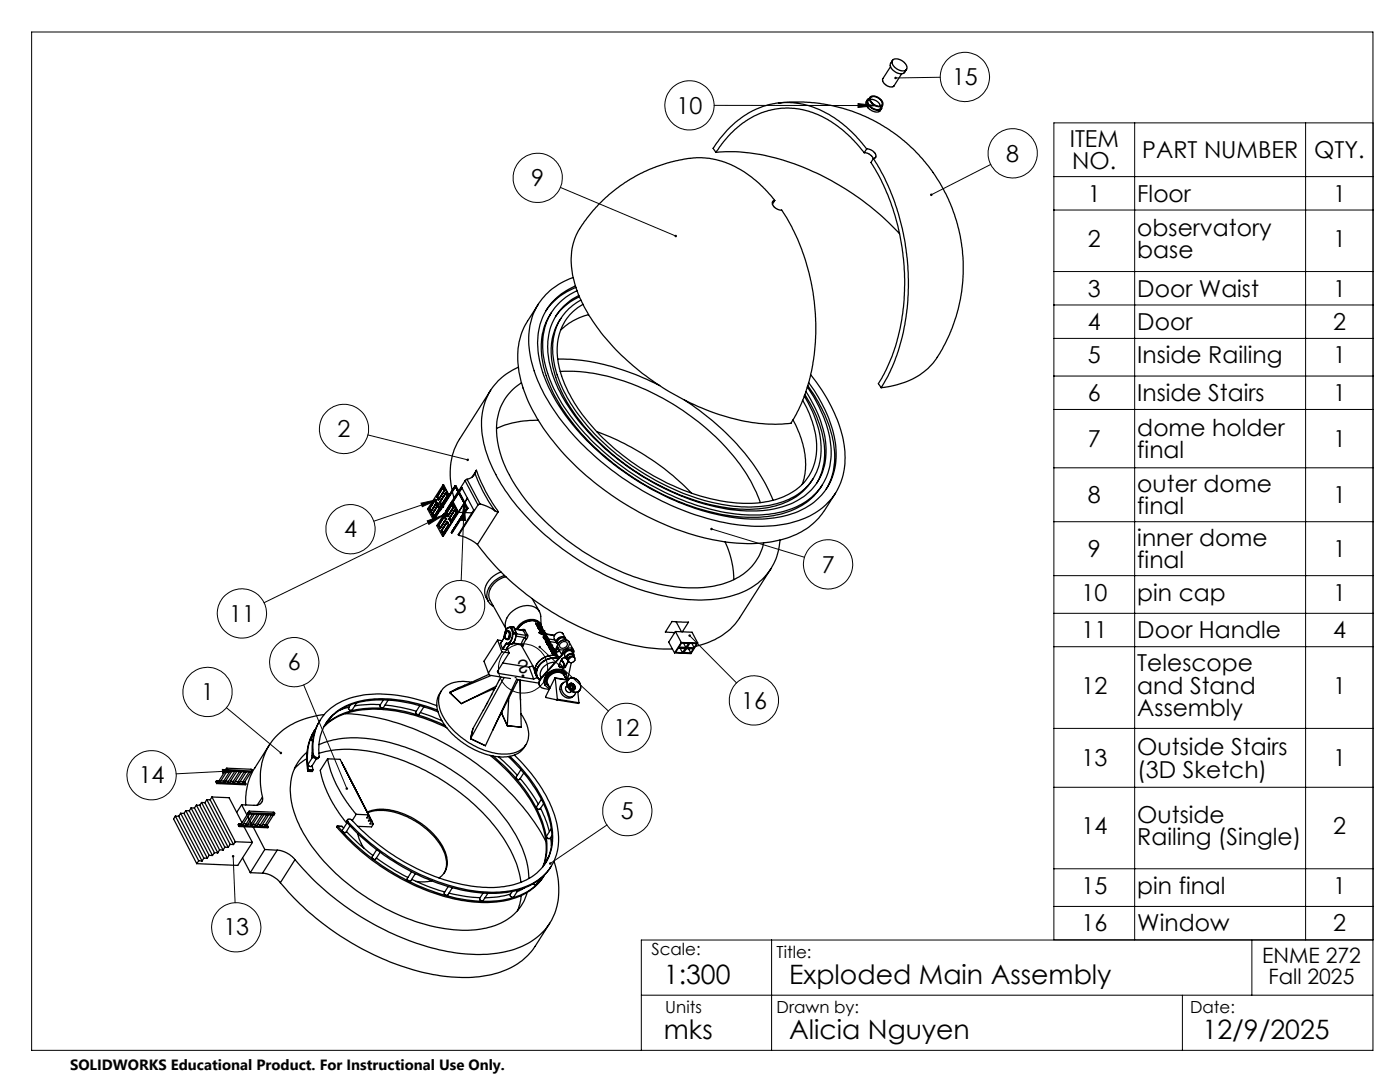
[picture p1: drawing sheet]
<svg xmlns="http://www.w3.org/2000/svg" width="279mm" height="216mm" viewBox="0 0 279 216" stroke-linecap="round" stroke-linejoin="round" font-family="sans-serif">
<g fill="none" stroke="#000" stroke-width=".25">
<path d="M173.1 19.9l-.3 .6v.4l.8 1 .9 .4 .6 .1 .5-.2 .3-.5M173.5 19.6l-.4 .3-.1 .6 .5 .8 .7 .4 .6 .3h.7l.4-.3 .1-.5M173.6 19.4l-.4 .7v.4l.2 .4 .6 .6 .7 .3 .6 .1 .5-.3 .3-.6M173.7 19.3l.8-.1 .9 .3 .8 .9-.1 .6-.2 .2-.6 .1-1-.4-.7-.8-.1-.5zM173.7 19.9l.4-.1 .8 .3 .5 .4 .3 .7M173.8 19.4l.8-.1 .7 .3 .7 .8v.6l-.7 .2-1-.4-.6-.8v-.4zM177.7 13.3l-1.6 2.6 .3 .6 .5 .5 .8 .4 .7-.2 1.6-2.5M178.1 12.1l-.4 .6v.6l.4 .6 .6 .5 .8 .3h.6l.4-.2 .4-.7M178.2 11.9l.4-.2h.5l1.1 .5 .7 .8 .1 .3-.1 .6-.3 .2h-.6l-1.1-.4-.8-.9-.1-.5zM142.9 30.4a38.6 38.6 0 0 1 20.1 4.1 54 54 0 0 1 16.5 12.1M142.9 30.4l.9-1.3a16.3 16.3 0 0 1 13.9-7.5 19.2 19.2 0 0 1 13.2 7l1.6 1.9M155.4 20.5l5-.1 3.3 .2 4.6 1 4.4 1.6 4.2 2.3 3.5 2.6 3 2.9 2.8 3.4 2.1 3.3 1.7 3.9 1.3 4 .8 4.5 .1 4.6-.5 4.8-.8 3.5-.9 2.5-1.1 2.4a16.8 16.8 0 0 1-5.3 6.9 18.3 18.3 0 0 1-7.7 2.6"/>
<path d="M172.5 30.5l1 .2 .5 .5 .3 .4M173 29.7l-1.2-1.4a20.2 20.2 0 0 0-14.2-7.8 16.6 16.6 0 0 0-13.7 6.9l-1.6 2.2 .6 .8M173 29.7l.9 .3 .7 .6 .2 .7-.5 .3M173 29.7l-.5 .8M174.3 31.6l2.3 4.1 1.7 4 1.2 3.6 1.2 5.3 .5 4.6 .1 5.5-.5 4.5-.9 4.7a32.6 32.6 0 0 1-4 9.5M174.3 31.6l-.5 .8 2.1 3.5 1.9 4.7 1.4 4.6 .9 4.4 .4 4.9v3.6l-.3 4.4-.7 3.8a33.2 33.2 0 0 1-4.2 10.3l.6 .8M114.4 55.4a12.8 12.8 0 0 0-8.7 14.8 32.7 32.7 0 0 0 8.5 16.3 57 57 0 0 0 32.7 18.2 24.3 24.3 0 0 0 15.7-2.3 12.7 12.7 0 0 0 6-12.9 30 30 0 0 0-6.8-14.7M114.8 57a12.1 12.1 0 0 0-7.3 13.7 31.6 31.6 0 0 0 8.5 16 53.5 53.5 0 0 0 31 16.7 22.8 22.8 0 0 0 13.7-2 11.9 11.9 0 0 0 6.1-12.4 27 27 0 0 0-5.4-12.7M114.9 57.4l-.2 .1a12.2 12.2 0 0 0-5.7 4.5M115.2 58a11.7 11.7 0 0 0-6.8 13 31 31 0 0 0 8.9 16.1 52.2 52.2 0 0 0 28 15.2 22.7 22.7 0 0 0 14.6-1.7 11.6 11.6 0 0 0 5.8-12.5 25.8 25.8 0 0 0-4.6-10.9M115.5 58.9a11.2 11.2 0 0 0-6 12.4 28.9 28.9 0 0 0 7.9 15 49.8 49.8 0 0 0 29 15.4 20.5 20.5 0 0 0 13.2-2.1 11.1 11.1 0 0 0 5.1-11.8 23.8 23.8 0 0 0-3.9-9.7M115.6 59.2a11.4 11.4 0 0 0-4.7 4"/>
<path d="M115.9 59.9a10.8 10.8 0 0 0-5.4 11.7 26.8 26.8 0 0 0 6.7 13.3 48.9 48.9 0 0 0 27.5 15.9 21.2 21.2 0 0 0 14.1-1.9 10.8 10.8 0 0 0 4.9-11.4 23 23 0 0 0-3.2-8.5M119.4 40.9l2.1-2.1 2.3-1.8 4-2.4 1.9-.8 3.6-1.3 3.7-.8a17.1 17.1 0 0 1 14.5 4.9l3.1 3.4-.5 .4v.3l.3 .5 .9 .6 .7 .1 2 3.4 1.2 2.4 1.2 3.2 1.1 3.7 1 5.4 .2 2.8 .1 3.9-.3 4.2-.6 3.3-1.1 4.2-1.1 2.6-1.8 3.5h-.6a39.1 39.1 0 0 1-21.6-5.2 47.5 47.5 0 0 1-18.5-17 18.9 18.9 0 0 1-2.9-13.2 17 17 0 0 1 3.8-6.7zM154.6 40l-.4 .7M97.9 77.9l-6.2 9.8a13.4 13.4 0 0 0-1.5 10.2M103.4 73.3a11.9 11.9 0 0 0-7.2 12.8 29.1 29.1 0 0 0 7 14.9 53.8 53.8 0 0 0 31.8 18.4 23.8 23.8 0 0 0 14.4-1.9 11.6 11.6 0 0 0 6.2-9.7M104.1 76.4a10.9 10.9 0 0 0-4.8 11.8 29.8 29.8 0 0 0 9.1 15.4 47.3 47.3 0 0 0 27.6 13.6 18.4 18.4 0 0 0 12.7-2.9 10.3 10.3 0 0 0 3.7-6M107.5 60.7l-2.2 3.4a14.5 14.5 0 0 0-1.4 11.4 35.7 35.7 0 0 0 8.7 15.1 56.9 56.9 0 0 0 32.9 17.6 24.3 24.3 0 0 0 14.4-2.1 13.4 13.4 0 0 0 4.6-4.2l2.2-3.5M110.1 62.3a13.2 13.2 0 0 0-1.4 11.5 35 35 0 0 0 10.6 16 50.6 50.6 0 0 0 27.8 13.3 20.4 20.4 0 0 0 13.8-2.8 12.8 12.8 0 0 0 3.2-3.5M111.3 71.6a44.2 44.2 0 0 1 20.4 5.3M111.8 74.1a39.1 39.1 0 0 1 21.1 5.7 44.2 44.2 0 0 1 17.2 16.8l.9 1.6 .7 2.1M111.9 63.5a12.2 12.2 0 0 0-1.3 10.7 33.5 33.5 0 0 0 10.5 15.4 46.3 46.3 0 0 0 26.6 12 17.9 17.9 0 0 0 11.9-3l1.7-1.7 .9-1.3M116.3 60.7a10.6 10.6 0 0 0-4.9 11.7 28.4 28.4 0 0 0 7.9 13.9 47.1 47.1 0 0 0 25.8 13.9 19.2 19.2 0 0 0 13.3-2.2 10.8 10.8 0 0 0 4.1-12.3l-1-3.2-1.3-2.6"/>
<path d="M117.5 62.8a11.9 11.9 0 0 0-5.6 3.1M136.6 79.8a46.2 46.2 0 0 1 17.1 18.8l.6 1.2M160.6 78.7a21.1 21.1 0 0 1 3.9 13.2 11.3 11.3 0 0 1-1.5 4.5M161.2 76.9a25.8 25.8 0 0 1 5.4 14.3 12 12 0 0 1-1.7 6.4M86.8 99.6l-1.2 1.9M86.8 99.6l.4 .7M86.8 99.6l.1 .1M86.8 99.8l.3 .5M86.8 99.8l-1.1 1.7M86.9 99.7l-1.2 1.8M86.9 99.7l.3 .6M86.9 99.7l-.1 .1"/>
<path d="M87.1 99.1l.4 .7M87.1 99.1h.1M87.2 99.1h.1M87.2 99.1l.4 .6M87.2 99.1l.3 .5M87.5 99.6l.1 .1M87.6 99.7l-.1 .1M88.3 97.2l.4 .7M88.3 97.2l-1.2 1.9M88.3 97.2l.1 .1M88.3 97.4l.3 .5M88.3 97.4l-1.1 1.7"/>
<path d="M88.4 97.3l-.1 .1M88.4 97.3l.3 .6M88.4 97.3l-1.2 1.8M88.4 96.8l-3.1 4.8 1.2 2.2M88.4 96.8l1.2 2.1M88.4 96.8h.1l1.2 2.1M88.6 97.9h.1M88.6 97.9l-1.1 1.7M88.7 97.9l-1.1 1.8M88.7 97.9h.1M88.7 97.9l-1.2 1.9M88.9 98.3l.4 .7"/>
<path d="M88.9 98.3l-1.2 1.9M88.9 98.3l.1 .1M88.9 98.5l.3 .5M88.9 98.5l-1.1 1.7M89 98.4l.3 .6M89 98.4l-.1 .1M89 98.4l-1.2 1.8M89.2 99l-1.1 1.7M89.2 99h.1M89.3 99h.1M89.3 99l-1.2 1.9M89.3 99l-1.2 1.8"/>
<path d="M89.6 98.9l-3.1 4.9M89.6 98.9h.1M89.7 98.9l-3.2 4.9M90.3 98.1l.3 1.3M90.8 96.9l-1.1 2 1.1-1.9M90.8 97l2.4 4.4M90.8 96.9l2.4 4.5M90.8 96.9l-1.2 1.9M90.8 96.9h.2l2.4 4.5M90.8 96.9v.1M90.8 97l-1.1 1.9M90.9 97.2l-3.1 4.7"/>
<path d="M91.4 98.1l-2.4 4M91.5 98.3l-1.1 1.7M91.5 98.4l-1.1 1.8M91.6 98.1l.5-.8 2.4 4.5-3.1 4.9 .1 .1M92.2 97.4l-.5 .8M92.8 95.9l2.6 4.9M92.8 95.9l-1.3 2M93.2 95.6l-.4 .3M93.2 95.6l2.6 5M93.3 99.4l-.6 .8M93.3 99.4l-.5 .9M94.8 94.5l-.5 .7-1.1 .4"/>
<path d="M94.8 94.5l1.7 3.8 2.2 3.6M95.1 93.8l.9 2.3 1 2.1 2.4 3.9M95.1 93.8l-.3 .7M95.1 93.8l-.9 1.4M107.4 83.9a19.2 19.2 0 0 0-8.3 1.6M119.1 86.1a51.2 51.2 0 0 1 18.9 12.3M158.3 83.8a16.7 16.7 0 0 1 2.2 11.7l-.4 1.1M85.6 101.5l.4 .7M85.6 101.5h.1M85.7 101.5l.3 .6M85.7 101.5h.1M86 102.1v.1"/>
<path d="M86.2 102.6l.3 .7M86.2 102.6h.1M86.3 102.6h.1M86.3 102.6l.3 .6M86.6 103.2l-.1 .1M87.1 100.3l-1.1 1.7M87.1 100.3h.1M87.1 100.4l.2 .2M87.1 100.4h.1M87.2 100.4l.1 .2M87.2 100.3h.1M87.2 100.4h.1"/>
<path d="M87.2 100.3l-1.2 1.9M87.2 100.3l-1.2 1.8-.3-.6M87.2 100.3l-1.2 1.8M87.2 100.4l.1 .1M87.2 100.5l.1 .1M87.2 100.7h.1M87.2 100.7v.1M87.2 100.7l.1 .2M87.3 100.5v.1M87.3 100.6h.1M87.3 100.6l-.1 .1M87.3 100.9h.1"/>
<path d="M87.3 100.6l.1 .1M87.3 100.9l-1.1 1.7M87.3 100.9l-1 1.7M87.4 100.9h.1M87.4 100.7v.1M87.4 100.7h.1M87.4 100.5h.1M87.4 100.5l-.1 .1M87.4 100.5l.1 .2M87.4 100.8l-.1 .1M87.4 100.7l-.1 .2M87.4 100.9l.3 .5"/>
<path d="M87.5 100.8l.2 .6M87.5 100.9l.2 .5M87.5 104.8l.3 .7M87.5 104.8h.1M87.5 100.7v.1M87.5 100.8l-.1 .1M87.6 104.8h.1M87.6 104.8l.3 .6M87.6 104.8l.2 .5M87.7 101.4l-1.1 1.7-.3-.5M87.7 101.4h.1M87.7 100.2l.4 .7"/>
<path d="M87.7 101.4l-1.2 1.9M87.7 100.2h.1M87.7 101.4l-1.1 1.8M87.7 101.4l-1.1 1.8-.3-.6M87.8 100.2h.1M87.8 100.2l.3 .6M87.8 100.2l.3 .5M87.8 101l.1 .2zM87.8 105.3l.1 .1M87.9 105.4l-.1 .1M88.1 105.9l.3 .7M88.1 105.9h.1"/>
<path d="M88.1 100.7v.1M88.1 100.8v.1M88.1 105.9l.3 .6M88.1 105.9l.3 .5M88.3 101.2h.1M88.3 101h.1M88.3 101v.2M88.4 106.4v.1M88.4 102.8h.1M88.4 102.8l.1 .1M88.4 106.5v.1M88.5 102.8l-1.3 2.1 1.1 2.1"/>
<path d="M88.5 102.9h.1M88.5 102.6h.1M88.5 102.6l-.1 .2M88.5 102.6l.1 .2M88.5 102.6l.2 .2M88.6 102.9l-1.1 1.9M88.6 102.9h.1M88.6 102.9l.1 .2M88.6 102.8h.1M88.6 102.8v.1M88.6 102.9h-.1M88.6 102.9l.1 .1"/>
<path d="M88.6 102.6h.1M88.6 102.6h-.1M88.6 102.6l.1 .1M88.7 102.9v.1M88.7 102.8h-.1M88.7 102.9h.1M88.7 103.1l.2 .5M88.7 103.1l-1.1 1.7M88.7 103v.1M88.7 102.8v.1M88.7 102.8h.1M88.7 103l-1.1 1.8"/>
<path d="M88.7 103.1h.1M88.7 103l.1 .1M88.7 102.7v.1M88.8 103.1l.2 .5M88.8 103.1h.1M88.8 102.7l.1-.1v.2zM88.9 103.6h.1M88.9 103.6l-1.1 1.7M89 103.6h.1M89 103.6l-1.2 1.9M89 102.4l.4 .7M89 102.4h.1"/>
<path d="M89 103.6l-1.1 1.8M89.1 102.4h.1M89.1 102.4l.3 .5M89.1 102.4l.3 .6M89.2 104.2l.3 .5M89.2 104l.4 .7M89.2 104l-1.1 1.9M89.2 104.2l-1.1 1.7M89.2 104l.1 .1M89.3 104.1l.3 .6M89.3 104.1l-.1 .1M89.3 104.1l-1.2 1.8"/>
<path d="M89.4 103v.1M89.5 104.7h.1M89.5 104.7l-1.1 1.7M89.6 103.5l.3 .7M89.6 103.5h.1M89.6 104.7l-1.2 1.8M89.6 104.7h.1M89.6 104.7l-1.2 1.9M89.6 103.5l.4 .6M89.7 103.5h.1M90 104.1l-.1 .1M90.1 106.2h.1"/>
<path d="M90.1 106.3h.1M90.1 106.2v.1M90.2 100.7l.3 .5M90.2 100.7l-1.1 1.7M90.2 100l1.2 2.2M90.2 100l-1.6 2.6M90.2 100h.2M90.2 100.6l.3 .6M90.2 100.6v.1M90.2 100.6l-1.1 1.8M90.4 100l1.1 2.2M90.5 101.2l-1.1 1.7"/>
<path d="M90.6 101.2h.1M90.6 101.2l-1.2 1.9M90.6 101.2l-.4-.7-1.2 1.9M90.6 101.2l-1.2 1.8M90.8 101.6l.3 .7M90.8 101.6l-1.2 1.9M90.8 101.6v.1M90.8 101.8l.2 .5M90.8 101.8l-1.1 1.7M90.8 101.7l.3 .6M90.8 101.7v.1M90.8 101.7l-1.1 1.8"/>
<path d="M91 102.3l-1.1 1.7M91 102.3h.1M91.1 102.3h.1M91.1 102.3l-1.2 1.9M91.1 102.3l-1.1 1.8M91.1 102.3l-1.1 1.8-.3-.6M91.4 102.2l-3.1 4.8M91.4 102.2h.1M91.5 106.8l1.4 .4 1.6 .9 .8 .6M91.5 102.2l-3.2 4.8M91.5 102.2l1.1 .1M92.6 100.4l-1.1 1.8"/>
<path d="M92.8 102.3h1.4M93.2 101.4h.1M93.2 101.4l-3.1 4.8M93.2 101.4l-3.1 4.9M93.2 101.4h.2M93.4 101.4l-3.2 4.9h-.1M95.3 108.7a53.6 53.6 0 0 0 34 20.6l2.2 .2h2.7M95.4 100.8l-3.9 6M95.8 100.6l-.4 .2M95.8 100.6l1.2 .3 1.7 1M98.7 101.9l.7 .2M99.4 102.1l-4.1 6.6"/>
<path d="M100 114.1l-1.1 .6-.8 .6-1.1 1.5-.3 .9v.7l.1 .5 .7 1.1M100.7 114.8l-1 .4-1 .7-.8 .9-.6 1.1-.1 1.2 .2 .8 .4 .6 .7 .5M101 115.1l-1.4 .5-1.1 .9-.7 1.1-.3 1.3 .3 .9 3.3 5.8-.3-1.1 .4-1.3 .8-1 1.5-1 1.6-.4 1.1 .1 .9 .5 .5 .5 .3 .7 .1 2.1-.4-.6-.4-.3-.7-.2h-.9l-.9 .3-.7 .5-.6 .6-.4 .6M106.2 119.5l1.5 2.5M144.7 108.1l.7 1.6 .6 2.2 .4 2.2v1.6M153.8 113.5l-6.2 9.8a13.4 13.4 0 0 1-8.7 5.6M76.5 139.7l-.7 1.1 .1 .3 .4 .2 .2-.1 1-1.5M88.1 137.9l-.4 .5a5.4 5.4 0 0 0 .7 5.7l.1 .2a15.4 15.4 0 0 0 12.6 6.7 4.5 4.5 0 0 0 3.5-1.8l.4-.6M92.7 136.7l-3 1.5M94.1 136.1a6.2 6.2 0 0 0-5.7 1.3 4.7 4.7 0 0 0-.1 5.4l.4 .6a15.4 15.4 0 0 0 12.5 7.1 4.1 4.1 0 0 0 4.2-3.3 6.9 6.9 0 0 0-1.4-4.8M97.5 134.3l.2 .4 4.2 .7M97.6 134.5l-5 2.3"/>
<path d="M98 134.8l-8.3 3.4M98.2 137.5l.4 .2M98.8 137.3l-6.5 3M99 136.9l-6.9 3.5-2.4-2.2M99.3 127.7l.9 2.4M99.3 127.7l-2.7 4.2 .9 2.4M99.3 127.7l.9 .1M99.3 133.9l.2 .5M99.5 134.4l7 1.1M99.9 128.3l.4 1.2 .7 .1M99.9 128.3h.1M100 135.1l-5.6 10.3-.5 2"/>
<path d="M100.2 130.1l-2.7 4.2M100.2 130.1l1.4 .2M100.3 132.3l5.3 .8M100.5 127.4h.1M100.5 127.4l-.6 1M100.6 135.2l-6.7 12.2M100.6 127l-.1 .4M100.6 127h.1M100.9 128.4l.1 .1M100.9 128.4l-.6 1.1M101 128.5l.6 .1M101 128.5l-.6 1"/>
<path d="M101.1 128.3l-.2 .1M101.1 127.6h.1M101.1 128.3l.1 .1M101.2 128.4h.1M101.2 126a.52 .52 0 0 1 .4 .8l-.2 .6-.4 .1-.2-.7zM101.2 128.4l-.2 .1M101.2 129.3l.4 1M101.2 128.4l.6 .2M101.4 125.9l-.4 .3-.2 .6 .1 .5 .2 .3M101.4 125.9h.1M101.4 125.9l.4 .3 .1 .6-.2 .6-.3 .2h-.3M101.4 125.9l.2 .3 .1 .5-.2 .7-.3 .2"/>
<path d="M101.5 139.3l-.3 5.5M101.6 130.3l-2.3 3.7 .2 .4M101.6 128.6l-.6 1M101.7 128.6h-.1M101.7 128.6l-.7 1M101.7 128.5l-.1 .1M101.7 128.5v.1M101.8 125.2h-.4l-.4 .4-.3 .8-.1 .6M101.8 125.2h.1M101.8 125.3l-.3-.1-.4 .4-.3 .7-.2 .7M101.9 125.2h.1M101.9 125.2l-.1 .1"/>
<path d="M101.9 125.2l.4 1.1M102.1 125.1l-.2 .1M102.1 125.1h.1M102.1 125.1l.5 .1M102.1 125.1l.4 1.1M102.3 126.4l-.1 .8-.3 .7-.4 .4h-.4M102.3 126.4h.1M102.3 128.4l1.8 .3M102.3 126.3v.1M102.3 126.3l.1 .1M102.3 126.3h.1M102.4 126.4h.1"/>
<path d="M102.4 126.4l-.4 1.6-.4 .4h-.4M102.4 126.4l.6 .1M102.4 128.3l1.6 .3M102.5 126.2l-.2 .1M102.5 126.2v.1M102.5 126.3l-.1 .1M102.5 126.3l.4 .1M102.5 126.2l.5 .1M102.6 125.2h.1M102.6 125.2l.4 1.1M102.7 125.2l.3 1.1M102.7 125.5l1.6 .2"/>
<path d="M102.8 125.6l1.6 .2M102.8 135.2h.1M102.9 126.4l.1 .1M103 126.5h.1M103 126.3l-.1 .1M103 126.5l-.4 1.5-.4 .4-.4 .2M103 126.3h.1M103 126.9l1.7 .3M103 126.5l-.3 1.5-.4 .4-.5 .2M103 126.5l2 .3M103 126.3v.1M103 126.4v.1"/>
<path d="M103.2 135.4l-6.3 13.4-3-1.4M103.2 135.6l4.4 .7M103.3 125.6l.8-1 1.3-.6 1.3-.1 .9 .4 3.8 6.7M103.4 135.6l-5.1 10.1M103.8 135.7l.2 9.4-2.8-.3M103.9 135.7v4M104 128.7l2.8 4.9M104 128.6l.5 .1M104 128.6l.1 .1M104.1 128.7l.1 .1M104.1 125.7l.2-.1 .4 .1M104.2 128.8h.1"/>
<path d="M104.3 125.8h.1M104.4 125.8l.6 1M104.5 128.7l-.1 .3-.2-.2M104.7 127.2l-.7 1.4M104.7 127.2l.4 .3M104.7 125.7l-.3 .1M104.7 125.7l.6 1M105 126.8l-.3 .4M105.1 127.5l-.6 1.2M105.3 126.7v.4l-.2 .4M105.3 126.7l-.3 .1M105.6 133.1l.9 2.4"/>
<path d="M106.3 132.9l.5 1.3M106.3 132.8v.1M106.3 132.9l-.7 .2M106.9 134.6l.3 .5M106.9 124.4l1 .4M106.9 124.4l.3 .5M106.9 124.4l.3 .4M106.9 134.6l.2 .6M107.1 135.2l-.6 .3M107.2 124.9h.1M107.2 124.8h.1M107.2 135.1l-.1 .1"/>
<path d="M107.2 124.7v.1M107.2 124.7h.1M107.2 124.8v.1M107.3 124.8l.7 .3M107.3 124.7l.8 .4M107.3 124.7v.1M107.4 124.5l.3 .2M107.4 125.1v.2M107.4 125.3l.2 .2M107.4 125.3h.1M107.4 125.3l.4 .3M107.4 125.3a.27 .27 0 0 1 .3-.3 .27 .27 0 0 1 .2 .3l.3 .3h-.3"/>
<path d="M107.4 124.4l.5 .4M107.4 124.4l.4 .2 .4 .8M107.4 124.4v.1M107.4 124.4h.1M107.5 125.3h.2M107.5 125.3l.3 .2M107.6 126.2v.1M107.6 125.5l.1 .4M107.6 125.5l.2 .3M107.6 125.5h.1M107.6 131.9l.8-.6 1.3-.5h1.2l.8 .4-.7-.4h-1l-1 .2-.7 .4-.8 .7-.6 .9-.1 1.1 .1 .5-.1-.5v-.9zM107.6 126.2h.1"/>
<path d="M107.6 125.6h.1M107.6 126.3l1.2 .7M107.6 126.2l1.3 .7M107.6 126.2l.1-.1 .2 .1M107.7 126.3h.1M107.7 125.9h.1M107.7 126.3l.8 .1M107.7 125.6l.7 .3M107.7 125.3l.2 .3M107.7 125.9l.2 .3M107.8 125.8h.1M107.8 125.3h-.3"/>
<path d="M107.8 125.8l.1 .4M107.8 125.8l-.1 .1M107.8 125.3l.1 .3M107.8 125.3h-.1M107.8 125.9h.1M107.8 125.9l.8 .3M107.8 125.5v.1M107.8 125.8v.1M107.8 125.6h.1M107.8 126.3h.1M107.8 125.1l.4 .3M107.8 125.1h.1"/>
<path d="M107.8 125.1h.3M107.8 125.1v.1M107.9 125.9l.6 .3M107.9 125.4h.1M107.9 125.3l.2 .1M107.9 125.3v.1M107.9 125.3l-.1 .1M107.9 124.8h.1M107.9 126.4h.1M107.9 126.2l-.1 .1M107.9 125.8l.8 .4M107.9 125.8v.1"/>
<path d="M107.9 126.3v.1M107.9 135.3l-.3 .7 .1 .8M107.9 126.3h.1M107.9 125.3l.3 .1M107.9 126.2h.1M107.9 125.4h.2M107.9 135.3l.1 .1M108 126.2h.1M108 125.1v.1M108 135.4l-.4 .7 .1 .8 .5 .4 1.4 .3M108 126.1v.1M108 126.1l.1 .1"/>
<path d="M108 126.1l-.1 .2M108.1 126.2l.4 .2M108.1 125.1h.1M108.1 125.1h-.1M108.1 126.2l.8 .3M108.1 126.2h.1M108.1 125.4v.1M108.1 125.1v.1M108.1 125.6l-.1 .1M108.2 125.2l-.4-.7-.4-.4-1.3-.3-.9 .2-.9 .4-.7 .6-.3 .6M108.4 127.1h.1M108.4 127.1l.3 .5"/>
<path d="M108.4 125.9h.1M108.5 127.1l.2 .1M108.5 125.9h.1M108.5 125.9l.2 .3M108.5 126.4h.1M108.6 126.6h.1M108.6 126.6l.1 .1M108.6 126.4h.1M108.6 126.4l.2 .3M108.6 126.4h-.1M108.6 126.2l.1 .1M108.7 126.4l.2 .1"/>
<path d="M108.7 126.7h.1M108.7 126.6h.1M108.7 126.6h-.3l.4 .2M108.7 126.6h-.1M108.7 127.2h.1M108.7 127.2l.7 .3M108.7 126.3h.1M108.7 126.6v.1M108.7 136.5l.1 .2M108.7 126.3l.2 .2M108.7 126.2h-.1M108.7 136.6h.1"/>
<path d="M108.7 127.5h.1M108.7 127.6h.1M108.7 126.6l.1 .1M108.8 127.6h-.1M108.8 127.5v.1M108.8 127.5h-.1M108.8 126.7h.1M108.8 127.5h.1M108.8 126.7h-.1M108.8 126.7l-.1 .1M108.8 127.5l.7 .4M108.8 126.8h.1"/>
<path d="M108.8 126.7v.1M108.8 126.8l.1 .1M108.8 127h.1M108.8 127.5l.8 .3M108.9 126.9h.1M108.9 126.5l1.8 .3M108.9 126.9l-.1 .1M108.9 127.8v.2M108.9 127.1l.3 .3M108.9 128l.1 .1M108.9 126.5l1.7 .3M108.9 127.8l.5 .2"/>
<path d="M108.9 128h.1M108.9 127.1l.5 .4M108.9 127.1h.1M108.9 127.1l.4 .2 .4 .8M109 128.1h.1M109 128.1l.2 .3M109.1 128.1h.1M109.1 136.5l.5 .4M109.1 136.5h.1M109.1 128.1l.4 .1M109.1 128l-.1 .1 .5 .1M109.1 128l-.1 .2 .1 .2"/>
<path d="M109.1 128h.1M109.1 128l.5 .2M109.1 128.4h.1M109.1 128v.1M109.2 128.5l.1 .2M109.2 128.5h.1M109.2 128.4h.1M109.2 128.4h-.1M109.2 128.4l.2 .1M109.2 128.4l.9 .4M109.2 128.4v.1M109.3 128.4l.5 .1"/>
<path d="M109.3 128.3l-.1 .1M109.3 128.3l-.1 .2M109.3 128.3h.1M109.3 128.8l.4 .3M109.3 128.7v.1M109.3 128.3l.5 .2M109.3 128.3v.1M109.3 128.7l.6 .3M109.4 128.5l-.1 .2M109.4 128.5h.1M109.4 127.9l.3 .2M109.4 127.8h.2"/>
<path d="M109.4 127.8v.1M109.4 128.7h.1M109.4 127.5h.1M109.4 127.9v.1M109.4 127.9h.1M109.4 127.9l.2 .3M109.5 128.7h.1M109.5 127.5l1.3 .2M109.5 128.7h-.1l.5 .2M109.5 127.9h.1M109.5 129.1h.1M109.5 128.2l.1 .1"/>
<path d="M109.5 129.1l.1 .2M109.5 128l.2 .1M109.5 129l.2 .1v.2M109.5 129h.1M109.5 129l.9 .4M109.5 128.7l.1 .1M109.5 129v.1M109.6 128.7h.1M109.6 128.7h-.1M109.6 127.8h.1M109.6 127.8l-.1 .1M109.6 128.2v.1"/>
<path d="M109.6 128.2l.2 .3M109.6 128.2h-.1M109.6 127.8v.1M109.6 129.4l.3 .2h.3M109.6 129.3v.1M109.6 128.8l.3 .1M109.7 129.3l.5 .3M109.7 129.3l-.1 .1M109.7 128.7l.3 .2M109.7 128.7l-.1 .1M109.7 129.3h.1M109.7 137.3l-.5-1.2 .1-.5 .3-.6 1-.7 1.1-.1 .8 .4 .5 1 .1-1-.6-.7-.7-.3-.9 .1-1 .4-.8 .6-.4 .8v.8l.5 .8 .5 .3"/>
<path d="M109.7 128l1.4 .2M109.8 129.3l.1 .1M109.9 129.6h.1M109.9 129.3h.1M109.9 129.3h-.2l.6 .2M109.9 129.3h-.1M109.9 129.6l.1 .4M109.9 129.6l.1 .3M109.9 129l-.1 .1M109.9 129.6l.6 .2M109.9 129.4h.1M109.9 128.9h.1"/>
<path d="M109.9 129.3v.1M110 128.9h.1M110 130h.1M110 129.4l.2 .1M110 128.8l.2 .2M110 128.8h-.1l.1 .1M110 128.8v.1M110 129h.2M110 129.9h.1M110 129.3l.3 .2M110 128.9l.1 .2-.2-.1M110 129.9v.1"/>
<path d="M110 129.3v.1M110.1 129l-.2 .1M110.1 128.8h.1M110.1 128.7l.1 .3M110.1 129.9h.1M110.1 128.7v.1M110.1 129.9l-.1 .1M110.1 129.9v.1M110.1 130h.2M110.2 130.1v.2M110.2 130.3l.2 .2M110.2 130.2v.1"/>
<path d="M110.2 130.2l.4 .3M110.2 129.9l.5 .2M110.2 129.9l-.1 .1M110.3 130.3h.2M110.3 130.3l.3 .2M110.3 130.6h.1M110.3 129.5h.1M110.3 130.5l.2 .1M110.3 130.5l.4 .1M110.3 129.5l.3 .1M110.3 129.5l-.1-.1 .2 .2M110.3 130.5h.1"/>
<path d="M110.3 130.5v.1M110.4 129.6h.2M110.4 130h-.2v.2M110.4 130l.5 .5h-.2M110.4 129.4h.1M110.4 129.6v.1l-.2-.1M110.4 129.7l-.2 .1M110.4 130.7h.1M110.4 130.6v.1M110.4 129.3l.1 .1M110.4 129.3v.1M110.5 130.7v.1"/>
<path d="M110.5 130.6v.1M110.5 130.6l-.1 .1M110.5 130.6h-.1M110.5 129.8h.1M110.5 130.6h.1M110.5 129.4l.1 .2M110.5 129.4h-.1M110.5 130.3l.1 .3M110.5 129.8l.2 .3M110.5 130.1h.2M110.5 130.2l-.2 .1M110.5 130.2l.2 .3"/>
<path d="M110.5 130.2v.1M110.6 130.5h-.1M110.6 130.5h.1M110.6 130.1h.1M110.6 130.1l.2 .1M110.6 130.4h.1M110.6 130.3l.2 .1M110.6 130.3h.1M110.6 130.3v.1M110.6 129.6h.2M110.7 130.6l-.1 .2M110.7 130.6l-.2 .1"/>
<path d="M110.7 130.6h.1M110.7 130.6h-.2l.1 .2M110.7 130h-.1M110.7 130.4h.1M110.7 130l-.1 .1M110.7 130l.1 .2M110.7 130h.1M110.7 130.5v.1M110.8 135.3l2.5 .4M110.8 135.3h-.1l-1.8 3.9 2.3 .5M110.8 132.2h-.5l-.9 .2-1 .8-.6 1v.6l.2 .5M110.8 135.3l.4 4.2"/>
<path d="M110.8 130.6h.1M110.8 130.6l-.2 .2M110.8 130.6l.3 .3-.1-.1M110.8 130.2h.1M110.8 129.6l-.1 .2M110.8 130h.4M110.8 130.4h.1M110.9 130.6h-.1M110.9 130.1h.1M110.9 130.2h-.1M111 130.8h.1M111 130.1h-.1"/>
<path d="M111 130.1l-.1 .1M111.2 139.7l4.3 .7v-.2M111.2 139.5v.2M111.2 139.5l4.3 .7M111.3 129.2l-.2 .3-.4 .3M111.3 128.6l-.5 1M111.4 129.3l-.1-.5 .2-.6 .6-.4 .8-.1 .7 .4 .8 1.6M111.4 129.3l-.6 .6M111.4 129.3l.7 1.4M111.4 131.4l-.8-.1-1.1 .2-.8 .4-.9 .7-.6 .9-.1 .6 .1 .8 .5 .7M111.4 131.4l-.5-.1-1.2 .1-1.2 .5-.7 .6-.3 .5-.4 .9v1l.6 .7M111.5 131.4l-.8-.2-1.2 .2-1.1 .5-.7 .7-.6 1-.1 .9 .2 .6 .5 .6"/>
<path d="M111.5 132.9l.3 .2M111.7 129.9l-.5 .1M111.7 132.4l.6 .8M111.7 129.8l-.5 .2M111.7 128.1a1.07 1.07 0 0 1 1.1-.5 1.07 1.07 0 0 1 .8 1 1.33 1.33 0 0 1-.9 1 1.33 1.33 0 0 1-1.4-.4l.1-.7zM111.8 133.1l.1 .1M111.8 133.1l.6 .1M111.9 128.4a.7 .7 0 0 1 .8-.4 .7 .7 0 0 1 .5 .7 .79 .79 0 0 1-.7 .7 .79 .79 0 0 1-.8-.6zM111.9 133.2l.5 .1M112 131.8l.5 .6 .1 .7-.1-.6zM112 131.7l.5 .7 .2 .7M112.1 131.7h.1"/>
<path d="M112.1 131.7l.4 .5M112.4 133.2v.1M112.4 136.2l-.5 .5-.2 .5 .1 .7 .3 .7 .6 .5 .7 .2 .5-.1 .6-.3M112.6 134.5l.2 .7M112.6 134.5h.1M112.6 134.5l-.4-.4-.7-.2h-.6l-.8 .3-.7 .7-.3 .5-.1 .6 .1 .5M112.6 134.5l-.4-.4-.7-.2-.9 .1-.6 .3-.9 1.1-.1 .6 .1 .5M112.8 133l-.4 .2M112.8 134.2l.2 .2M112.8 133l.1 .1M112.9 133.1l-.5 .2M112.9 127.7l-.5-.4-.6 .1-.5 .4 .1 .7"/>
<path d="M112.9 127.4l-.7-1.1-.7-.1-.5 .2-.4 .6v.3l.5 1M112.9 134.2v.1M112.9 127.7v-.4l-.5-.3-.9 .2-.4 .6v.4l.2 .4M113 134.4l-.3-.4-.8-.4-.9-.1-.9 .3-.8 .5-.6 .9-.1 1 .2 .5M113 131.3h-.6l-.3 .1-.6 1.3v.3l.4 .2M113.1 129.6v.1M113.1 129.6l-5.2 5.7M113.1 129.7l-5.1 5.7M113.2 136l-.6 .1-.5 .6v.9l.3 .7 .9 .7 .8 .1 .6-.4 .2-.5M113.2 136.8l-.3 .5 .1 .5 .5 .4 .3-.1 .3-.2M113.3 129.5l-.2 .1M113.3 129.5v.1"/>
<path d="M113.3 129.5l1 .3M113.3 129.6l-.2 .1M113.3 129.6l1.1 .2M113.4 131.8l.1 .2M113.4 131.9v.1M113.4 131.9l-.6 1.1M113.4 131.8v.1M113.4 132l-.5 1.1M113.5 135.5l.5-.2h.4l1 .5 .5 1v.7l-.4 .5-.9 .1-1-.6-.4-.9v-.7zM113.5 131.9l-.1 .1M113.5 135.5l.4-.2h.4l1.1 .5 .5 1v.6l-.4 .5-.5 .2h-.4l-.9-.6-.5-.9v-.5zM113.6 136.5l.5-.2 .5 .4 .2 .6-.3 .4h-.4l-.5-.4-.1-.3z"/>
<path d="M113.7 136.5l.4-.1 .3 .2 .3 .5-.2 .5M113.7 136.5l.5-.1 .4 .4 .1 .5-.2 .3-.4 .1-.4-.4-.2-.6zM113.7 136.4h.5l.5 .4 .1 .6-.2 .2-.5 .1-.4-.3-.2-.7zM113.7 131.3l.4-.2h.4l.3 .3v.3l-.5 .5h-.5l-.3-.3zM113.8 136.8h.4l.1 .1v.4M114 136.7l.4 .5M114 132.2l-.7 3.4M114.3 129.8l.2 .1M114.3 129.8h.1M114.4 129.8v.6M114.4 130.5l.1-.2-.1-.7-.5-.3h-.5l-.7 .3-.3 .3-.2 .7M114.4 131l-.3-.4-.6 .1-.3 .5 .1 .4"/>
<path d="M114.5 130.7l-.5-.8-.6-.1-.3 .2-.4 .5v.3l.4 .7M114.5 131.1v-.4l-.2-.2h-.8l-.5 .6 .1 .4 .2 .2M114.7 131.3l-.3-.4-.6 .1-.4 .3v.5M115.3 138.1l.2 2.1M134.8 126l1.2 2.2M134.8 126l-1.3 2.1 1.1 2.2M134.8 126l3.3 .2 1.1 2.1M134.9 124.1l1.1 1.9M135.4 129.4h1.3l-.5 .8h-1.4zM135.7 129.4l.5 .8M136 128.2l-1.4 2.1M136 128.2l3.2 .1"/>
<path d="M136 128.3l1.4 .1-.5 .8-1.4-.1zM136.2 126.1l1.2-2-3.3-.1-1.3 2.1 1.9 .1M136.4 128.3l.5 .9M137 129.4l1.4 .1-.5 .8-1.4-.1zM137.4 129.4l.5 .9M137.7 128.4h1.3l-.5 .9-1.3-.1zM138.1 128.4l.4 .9M139.2 128.3l-1.3 2.1-3.3-.1M41.3 159.6l4.6 8.9M41.3 159.6l-.4 .6M41.3 159.6h.6M41.9 159.6l4.7 8.9"/>
<path d="M42.3 159l3.4 .2 2.6 4.9M42.3 159l4.7 9M42.3 159l-.4 .6M43.1 155.9l.2 .3M43.1 155.9l.2 .5M43.3 156.4l5.7 .2 .1-.1-.1-.1M43.3 156.2v.2M43.4 155.8l-.3 .1M43.4 155.8l.1 .3M43.4 155.8h.3M43.5 156.1l-.2 .1M43.5 156.1l5.5 .3"/>
<path d="M44.1 155.8h.6M45 153.7l-1.4 2.2 .1 .1 .2 .1 1.4-2.3M45 155.9h.6M45.2 153.3l-.2 .4 .3 .1M45.3 153.8l4.8 .3M45.5 153.6l-.3-.1v-.2l5 .2 .2 .2-.2 .1M45.5 153.6l4.7 .2M45.5 153.6l-.2 .2M45.9 153.9l-1.3 2 .1 .2h.2l1.4-2.2M46 155.9h.6M46.8 153.9l-1.3 2.1 .1 .1 .2 .1 1.4-2.2M47 155.9l.5 .1"/>
<path d="M47.8 154l-1.3 2 .1 .2h.2l1.4-2.2M47.9 156h.6M48.8 154l-1.4 2.1 .2 .1h.1l1.4-2.2M48.8 156.1l.2 .3M48.9 156v.1M48.9 156.1l.2 .3M49.7 154.1l-1.3 2v.1l.3 .1 1.4-2.2M50.2 153.8l-.1 .3M50.3 153.8l-.2 .3M52.4 159l-.1 .9-.7 .7-.4 .1-3-.1M52.4 159l-1.1 1.7M53.8 148.6l-2.9 4.6a12.2 12.2 0 0 0-1.9 7.4"/>
<path d="M61.2 151.4a8.2 8.2 0 0 0-2.4 2M61.3 150.1a9.8 9.8 0 0 0-3.1 10 28.3 28.3 0 0 0 8.8 14.2 42 42 0 0 0 23.6 11.2 15.8 15.8 0 0 0 11.6-2.7l.9-.9a9 9 0 0 0 2.1-3.8M61.5 153.8v.1M61.5 153.8h.9M61.6 153.6l-.1 .2M61.6 153.6h.8M62.3 152.8l.1 .8M62.3 150.1l-.1 1.2M62.4 150.8l.3 .4 .4 .2h.4l.2-.3M62.4 153.8l-.1 .2-.8-.1M62.4 150.8h-.1M62.4 153.6v.2"/>
<path d="M62.5 151l-1 1.5 .2 .4h.5l.9-1.5M62.5 150.5l-.1 .3M62.7 146.4l-.6 1v.2l.3 .2M62.8 145.7a11 11 0 0 0-1.3 8.2M63 145.4a10.7 10.7 0 0 0-1.4 8.2M63.6 150.3a25 25 0 0 1 15.1 .9 42.7 42.7 0 0 1 22.3 17 19.3 19.3 0 0 1 3 7.8M63.7 148.6a21.1 21.1 0 0 1 13.4-.6 43 43 0 0 1 25.1 17.3 19.4 19.4 0 0 1 3.4 10M64 143.6a10.3 10.3 0 0 0-1.6 7.2M64.7 145a14 14 0 0 1 10.8-3.5 35.2 35.2 0 0 1 13.7 3.7M64.7 142.6a14.5 14.5 0 0 0-11.1 6.4 13.6 13.6 0 0 0-1.2 10M65.4 151.4l.6 2.6 1.1 2.5 2 3.5 2 2.5M65.4 151.4l-1.5 2.3 .6 2.2 .8 2.3 1 1.8 1.6 2.7 1.3 1.6"/>
<path d="M65.4 151.4l2.5 .1 6.6 12.9M66.2 142.9l-.7 1.1h-.2M68.2 152.1l5.7 11.1M68.5 152.8h.1M68.8 153.4h.1M68.9 142.4a48.3 48.3 0 0 1 24.8 9 46 46 0 0 1 15.2 16.5M69.7 141.1l-1.9 .6M71.2 140.2l-1.1 1.6-.3-.1-.3-.3 .5-.7M75.9 140.6l-1.9-.1-3.2 .4M76.8 140.7l3.2 .4 3.1 .8M83.8 140.8l-.9 1.3 .1 .2 .3 .3h.3l1-1.6M83.9 142.2l4.3 1.6"/>
<path d="M87.2 140.8a28.3 28.3 0 0 0-16.2-1.8 10.1 10.1 0 0 0-8.4 8.4l-.2 1.3 .1 1.8M87.3 141.7a28.1 28.1 0 0 0-15.1-1.9 9.9 9.9 0 0 0-8.4 7.7l-.2 2.1 .1 1.4-.2 .2h-.4l-.5-.4-.1-.3M87.4 142a27.5 27.5 0 0 0-15.8-1.9 10.5 10.5 0 0 0-6.6 4.3M88.8 144.7a30.4 30.4 0 0 0-17.7-3.1 12.1 12.1 0 0 0-6.4 3.2M97.8 150.7a30.8 30.8 0 0 1 10.7 14.9 11.7 11.7 0 0 1-.2 7.4M98.4 150.8a30.4 30.4 0 0 1 10.2 14.3 11.8 11.8 0 0 1-.2 7.7M99.5 151l3.7 3.7M100.2 141.9v.5l1 2.4M101.5 151a28 28 0 0 1 8.4 13.5 10.9 10.9 0 0 1-1.1 7.8M101.8 150.9a27 27 0 0 1 8.2 13.4 9.8 9.8 0 0 1-3.2 10.1 15.8 15.8 0 0 1-11.6 2.6 42.1 42.1 0 0 1-25-13.4l-.5-.2-.3 .1v.3l.1 .2M102.7 150.7a27.8 27.8 0 0 1 8.6 14.4 10.2 10.2 0 0 1-8 12.3 27.8 27.8 0 0 1-16.5-1.7 45.7 45.7 0 0 1-17.3-11.7M103.8 155.3l2.4 3.1 1.2 2"/>
<path d="M104 153.6l-1 1.5v.3l.6 .2 .9-1.4M108.1 159.5l-1 1.5v.3l.3 .2h.3l.8-1.1M35 162.8l4.7 9M35 162.8l.7 .1M35 162.8l-.4 .6 4.7 8.9M35.7 162.9l4.6 8.9M36.1 162.3l4.6 8.9M36.1 162.3h.6M36.1 162.3l-.4 .6M36.7 162.3l4.7 8.9M37.1 161.7l4.6 9M37.1 161.7l.7 .1"/>
<path d="M37.1 161.7l-.4 .6M37.8 161.8l4.6 8.9M38.1 161.2l4.7 8.9M38.1 161.2l-.3 .6M38.1 161.2h.7M38.8 161.2l4.7 9M39.2 160.7l4.6 8.9M39.2 160.7h.7M39.2 160.7l-.4 .5M39.7 171.8l-.4 .5M39.7 171.8h.6M39.9 160.7l4.6 8.9"/>
<path d="M40.2 160.1l4.7 9M40.2 160.1l.7 .1M40.2 160.1l-.3 .6M40.7 171.2l-.4 .6M40.7 171.2h.7M40.9 160.2l4.6 8.9M41.7 170.7l-.3 .5M41.7 170.7h.7M42.8 170.1l-.4 .6M42.8 170.1l.7 .1M43.8 169.6l-.3 .6M43.8 169.6h.7"/>
<path d="M44.9 169.1l-.4 .5M44.9 169.1h.6M45.9 168.5l-.4 .6M45.9 168.5h.7M47 168l-.4 .5M47 168l3.4 .1M47.6 164.5l.2 .3M47.6 164.5l-.1 .1 .2 .3M47.7 164.9l5.7 .3v-.2M47.8 164.4l-.2 .1M47.8 164.4l.2 .3M47.8 164.8l-.1 .1"/>
<path d="M47.8 164.4h.4M48 164.7l-.2 .1M48 164.7l5.4 .3M48.2 160.6l1.1 2M48.2 160.6l-1 1.5M48.4 171.2l1.6 2.9M48.5 164.4h.6M48.7 165l1.7 3.1M49.5 163l.2 .5M49.5 164.4l.6 .1M49.5 162.2l-1.4 2.3 .1 .1h.2l1.4-2.2M49.7 161.9l-.2 .3 .3 .2"/>
<path d="M49.8 162.4l4.8 .2M49.9 163.8l.3 .5M50 162.2h-.1a.18 .18 0 0 1-.2-.1 .18 .18 0 0 1 .1-.2l4.8 .2 .2 .1-.1 .2M50 162.2l-.2 .2M50 162.2l4.7 .2M50 174.1l2.4 .1M50.4 162.5l-1.4 2 .1 .2h.3l1.4-2.2M50.4 168.1l-3 4.6-8.1-.4M50.4 164.5h.6M50.6 165.1l2.2 4.4M51.3 162.5l-1.3 2.1 .1 .1h.2l1.4-2.2M51.4 164.5h.6"/>
<path d="M52.3 162.5l-1.4 2.1 .1 .1 .3 .1 1.4-2.2M52.4 164.5l.5 .1M52.4 174.2l.8 .1 1.1 .5 1.1 .7 .6 .6M52.8 169.5l2.5 .2M52.8 169.5l-2.8 4.6M53.2 162.6l-1.3 2 .1 .2h.2l1.4-2.2M53.3 164.6l.1 .4M53.3 164.6l.2 .4M54.2 162.6l-1.4 2.1 .2 .2h.2l1.4-2.3M54.7 162.4l-.1 .2M54.8 162.3l-.2 .3M55.3 169.7h.7l1.2 .5 1.1 .7 .6 .6"/>
<path d="M55.3 169.7l-2.9 4.5M56 176.1a54.2 54.2 0 0 0 31.8 18.6 23.7 23.7 0 0 0 14.1-1.6 12.7 12.7 0 0 0 4.9-4.3l2.9-4.6M58.9 171.5a53.9 53.9 0 0 0 32.6 18.7 22.9 22.9 0 0 0 14.3-2.2 12.1 12.1 0 0 0 5.6-12.7l-.8-3.5M58.9 171.5l-2.9 4.6M67.3 164.8l1 .1M67.4 164.9l-.1-.1-.1 .2a44.2 44.2 0 0 0 26.1 14.8 18.1 18.1 0 0 0 12.5-2.1l1.6-1.3 1.1-1.6M67.4 164.9a43.5 43.5 0 0 0 26.9 14.8 17.1 17.1 0 0 0 11.7-2.3 8.8 8.8 0 0 0 2.7-2.8M67.4 164.9h.9M68.3 164.9l.3 .3M69.1 165.9l2.8 2.8 2.5 2M69.3 164.1l-1 1.6 .1 .2 .6 .2 .8-1.3M69.4 164.3a43.8 43.8 0 0 0 26.1 13.8 16.8 16.8 0 0 0 12.2-2.6l1.5-1.5 .8-1.1"/>
<path d="M69.4 163.5l-.2 .4 .2 .4M69.5 164l-.1 .3M69.8 164.8h.1M71.1 162.5l-.8 1.2M71.1 162.5l2.5 .1-.4 .6h.7M71.4 166.3l.4 1.3 .8 1.7M73.3 162.1a9.7 9.7 0 0 1 8 .6l2.9 1.7 2 1.7a8.4 8.4 0 0 1 3 6.7 3.7 3.7 0 0 1-1.6 2.4M73.4 162.2a10 10 0 0 1 8.2 1l2.3 1.3 1.2 1 1.5 1.4a7.8 7.8 0 0 1 2.4 6.3l-.4 1M73.9 163.2l-.4 .6h.7l-.4 .6h.7M74.5 164.4l-.3 .6-2.8-.1M75.1 171.2l4 2.6 2.3 1.3M75.2 169.5l-.9 1.5 .2 .4 .4 .1 .9-1.4"/>
<path d="M82.1 174l-.9 1.3 .1 .2 .4 .3h.3l.9-1.5M82.2 175.5l3.6 1.5 3 1M86.2 175.8a7.9 7.9 0 0 1-3.2 .1M89.5 176.9l-.9 1.3 .5 .5 .3-.1 .9-1.5M89.6 178.2l3.5 .7 2.7 .2M96.4 178.2l-.7 1.1 .1 .3 .3 .2 .3-.1 1-1.4M101.9 178.4l-2.3 .5-2.8 .2M103.4 177.6l-1 1.5-.3-.1-.3-.3 .4-.8M104 178.7l-.2 1.7-.5 1.4M104.1 177.4v.1M104.6 177.2l-1.4 .7M107.6 175.5l-.6 1-.3 .1-.3-.2"/>
<path d="M107.9 161.3l1.2 2.7 .5 1.9M109.5 171l-.7 1v.2M109.9 167.1l.1 1.7M110 165.3l-1 1.6 .3 .4 .4 .1 .4-.7"/>
<circle cx="114.1" cy="137" r=".33"/>
</g>
<g fill="none" stroke="#000" stroke-width=".2">
<path d="M6.3 6.4h267.7v203.2h-267.7zM187.6 15.4l-8.8 .2M111.8 37.4l23.1 9.7M142.5 21l32.3 .1M171.2 20.7l3.6 .4-3.6 .3zM197.7 32.8l-11.9 6.1M210.3 35.2h63.7M226.4 24.5v163M260.6 24.5v163M210.3 41.9h63.7M210.3 54.2h63.7M210.3 60.9h63.7"/>
<path d="M210.3 67.5h63.7M210.3 75h63.7M73.4 86.8l19.9 5M87.5 99.6l-12.9 4.4M210.3 81.7h63.7M210.3 93.3h63.7M84 100.4l3.5-.8-3.2 1.5zM85.3 103.9l3.3-1.2-3 1.9zM88.6 102.7l-35.9 17.6M92.6 100.3l.3 3.6-.8-.1zM92.6 100.3l-.6 15.5M142 105.6l18.5 5.6"/>
<path d="M210.3 104.1h63.7M210.3 114.9h63.7M60.6 136.7l8.6 20.6M107.7 129.1l13.7 12.8M137.6 126.8l9.4 9.5M210.3 122.4h63.7M210.3 129h63.7M44.4 153.5l3.5 .2-3.5 .6zM45.2 141.2l10.9 9M47.9 153.7l-12.8 .7M210.3 145.3h63.7M210.3 157.1h63.7"/>
<path d="M46.5 170.9l.4 9.2M121.1 164.6l-11.3 7.7M210.3 173.4h63.7M128 198.6h146M154 187.6v22M210.3 187.5v-163h63.7v163l-146 .1v22M210.3 180.9h63.7M236 198.6v11M249.8 187.6v11"/>
<circle cx="192.6" cy="15.3" r="4.9"/>
<circle cx="107.3" cy="35.5" r="4.9"/>
<circle cx="137.6" cy="21" r="4.9"/>
<circle cx="202.1" cy="30.6" r="4.9"/>
<circle cx="68.7" cy="85.6" r="4.9"/>
<circle cx="70" cy="105.6" r="4.9"/>
<circle cx="165.3" cy="112.6" r="4.9"/>
<circle cx="41.4" cy="138.1" r="4.9"/>
<circle cx="48.3" cy="122.4" r="4.9"/>
<circle cx="58.7" cy="132.1" r="4.9"/>
<circle cx="91.8" cy="120.8" r="4.9"/>
<circle cx="104.4" cy="133.4" r="4.9"/>
<circle cx="150.5" cy="139.8" r="4.9"/>
<circle cx="30.2" cy="154.7" r="4.9"/>
<circle cx="125" cy="145.2" r="4.9"/>
<circle cx="125.2" cy="161.9" r="4.9"/>
<circle cx="47.1" cy="185" r="4.9"/>
</g>
<path d="M55.8 150.1a.26 .26 0 0 0 .1 .3 .26 .26 0 0 0 .3 0l-.1-.2 .1 .2 .1-.1a.26 .26 0 0 0-.1-.3 .26 .26 0 0 0-.4 .1zM93.2 91.6h-.1a.26 .26 0 0 0 .1 .4 .26 .26 0 0 0 .4-.2h-.3h.3a.25 .25 0 0 0-.1-.3 .25 .25 0 0 0-.3 .1zM92.6 100.3l.3 3.6-.8-.1zM84 100.4l3.5-.8-3.2 1.5zM109.6 172.1v.3l.2-.1-.2 .1a.25 .25 0 0 0 .4 .1 .25 .25 0 0 0 0-.4 .25 .25 0 0 0-.4 0zM69 157.2v.1a.25 .25 0 0 0 0 .2 .25 .25 0 0 0 .3 .1l-.1-.3 .1 .3 .2-.2a.27 .27 0 0 0-.2-.3 .27 .27 0 0 0-.3 .1zM141.8 105.4l.2 .2-.3-.1a.25 .25 0 0 0 .3 .3 .25 .25 0 0 0 .2-.4 .25 .25 0 0 0-.4 0zM185.7 38.7l-.1 .3 .2-.1-.2 .1a.25 .25 0 0 0 .4 .1 .25 .25 0 0 0 0-.4 .25 .25 0 0 0-.3 0zM134.7 46.9v.1a.25 .25 0 0 0 0 .3 .25 .25 0 0 0 .4-.1l-.2-.1 .2 .1-.1-.3zM171.2 20.7l3.6 .4-3.6 .3zM85.3 103.9l3.3-1.2-3 1.9zM107.5 128.9a.26 .26 0 0 0 .2 .4 .26 .26 0 0 0 .3-.3 .26 .26 0 0 0-.4-.1l.1 .2zM46.4 170.6a.25 .25 0 0 0 0 .5 .25 .25 0 0 0 .4-.2 .25 .25 0 0 0-.3-.3v.3v-.3zM44.4 153.5l3.5 .2-3.5 .6zM178.5 15.4v.2h.3h-.3a.25 .25 0 0 0 .3 .2 .25 .25 0 0 0 .1-.4 .25 .25 0 0 0-.4 0zM137.4 126.6a.25 .25 0 0 0 .1 .5 .25 .25 0 0 0 .3-.2 .25 .25 0 0 0-.3-.3l.1 .2z" fill="#000"/>
<g font-size="5.3">
<text x="132.5" y="196.4">1:300</text>
<text x="157.5" y="196.4">Exploded Main Assembly</text>
<text x="132.5" y="207.4">mks</text>
<text x="157.5" y="207.4">Alicia Nguyen</text>
<text x="240" y="207.4">12/9/2025</text>
</g>
<g font-size="4.7">
<text x="190" y="17">15</text>
<text x="135" y="22.7">10</text>
<text x="213.5" y="29.3">ITEM</text>
<text x="200.8" y="32.2">8</text>
<text x="214" y="33.8">NO.</text>
<text x="228" y="31.5">PART NUMBER</text>
<text x="262.3" y="31.5">QTY.</text>
<text x="106" y="37.1">9</text>
<text x="217.1" y="40.3">1</text>
<text x="227" y="40.3">Floor</text>
<text x="266" y="40.3">1</text>
<text x="227" y="47">observatory</text>
<text x="217.1" y="49.3">2</text>
<text x="227" y="51.6">base</text>
<text x="266" y="49.3">1</text>
<text x="217.1" y="59.2">3</text>
<text x="227" y="59.2">Door Waist</text>
<text x="266" y="59.2">1</text>
<text x="217.1" y="65.9">4</text>
<text x="227" y="65.9">Door</text>
<text x="266" y="65.9">2</text>
<text x="217.1" y="72.5">5</text>
<text x="227" y="72.5">Inside Railing</text>
<text x="266" y="72.5">1</text>
<text x="217.1" y="80.1">6</text>
<text x="227" y="80.1">Inside Stairs</text>
<text x="266" y="80.1">1</text>
<text x="67.4" y="87.2">2</text>
<text x="217.1" y="89.2">7</text>
<text x="227" y="86.9">dome holder</text>
<text x="266" y="89.2">1</text>
<text x="227" y="91.5">final</text>
<text x="217.1" y="100.4">8</text>
<text x="227" y="98.1">outer dome</text>
<text x="266" y="100.4">1</text>
<text x="68.7" y="107.2">4</text>
<text x="227" y="102.6">final</text>
<text x="217.1" y="111.1">9</text>
<text x="227" y="108.9">inner dome</text>
<text x="227" y="113.4">final</text>
<text x="266" y="111.1">1</text>
<text x="164" y="114.2">7</text>
<text x="215.8" y="119.8">10</text>
<text x="227" y="119.8">pin cap</text>
<text x="266" y="119.8">1</text>
<text x="45.7" y="124">11</text>
<text x="90.6" y="122.4">3</text>
<text x="215.8" y="127.4">11</text>
<text x="227" y="127.4">Door Handle</text>
<text x="266" y="127.4">4</text>
<text x="57.4" y="133.8">6</text>
<text x="103" y="135">?</text>
<text x="227" y="133.9">Telescope</text>
<text x="40.1" y="139.7">1</text>
<text x="147.9" y="141.4">16</text>
<text x="215.8" y="138.4">12</text>
<text x="227" y="138.4">and Stand</text>
<text x="227" y="143">Assembly</text>
<text x="266" y="138.4">1</text>
<text x="122.4" y="146.9">12</text>
<text x="215.8" y="152.9">13</text>
<text x="227" y="150.6">Outside Stairs</text>
<text x="227" y="155.1">(3D Sketch)</text>
<text x="266" y="152.9">1</text>
<text x="27.7" y="156.3">14</text>
<text x="123.9" y="163.5">5</text>
<text x="215.8" y="166.4">14</text>
<text x="227" y="164.2">Outside</text>
<text x="266" y="166.4">2</text>
<text x="227" y="168.7">Railing (Single)</text>
<text x="215.8" y="178.3">15</text>
<text x="227" y="178.3">pin final</text>
<text x="266" y="178.3">1</text>
<text x="215.8" y="185.9">16</text>
<text x="227" y="185.9">Window</text>
<text x="266" y="185.9">2</text>
<text x="44.6" y="186.7">13</text>
</g>
<g font-size="4.2">
<text x="251.9" y="192.2">ENME 272</text>
<text x="253.2" y="196.4">Fall 2025</text>
</g>
<g font-size="3.3">
<text x="130" y="190.6">Scale:</text>
<text x="155" y="191.2">Title:</text>
<text x="132.8" y="202.2">Units</text>
<text x="155" y="202.2">Drawn by:</text>
<text x="237.5" y="202.2">Date:</text>
</g>
<text font-size="3" x="14" y="213.5">SOLIDWORKS Educational Product. For Instructional Use Only.</text>
</svg>
